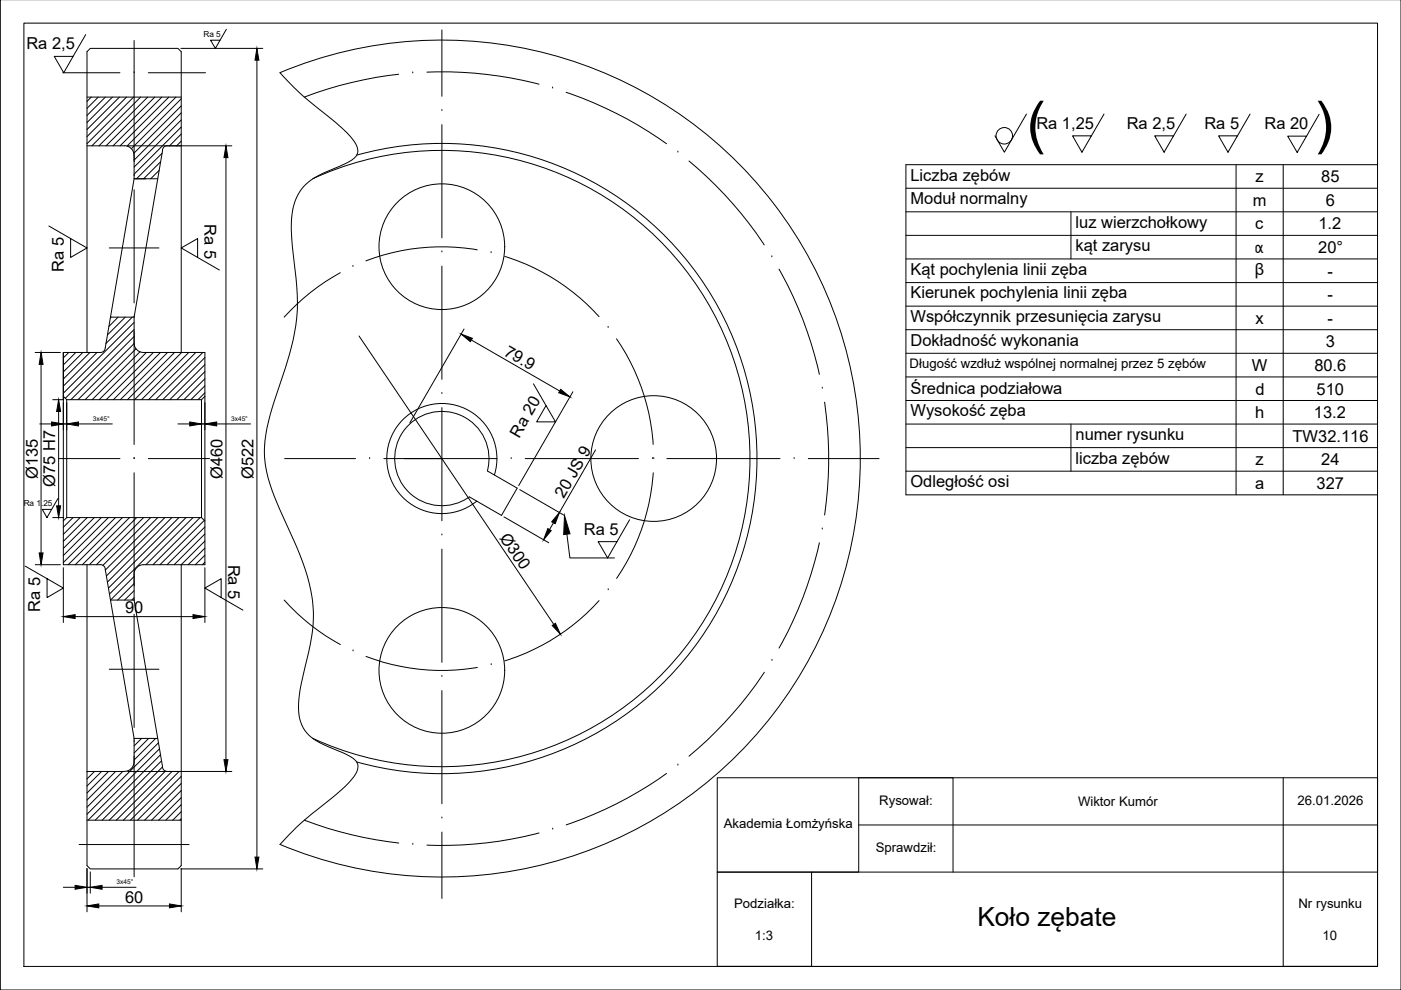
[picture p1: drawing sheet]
<svg xmlns="http://www.w3.org/2000/svg" width="297mm" height="210mm" viewBox="0 0 297 210" stroke-linecap="round" stroke-linejoin="round" font-family="sans-serif">
<!-- layer: Linia cienka(pomocnicza) -->
<g fill="none" stroke="#000" stroke-width=".21">
<path d="M5.1 4.9h287v200h-287zM11.5 12h4l-2 3.4zM18.2 7.3l-2.7 4.7M38.3 10.3h17.4M44.6 8.5h2.1l-1 1.8zM48 6.2l-1.3 2.3M54.5 12.8v168.9M27.1 30.9h22.1M47.9 33.4v127.7M227.4 28.8h4l-2 3.5zM234.1 24.2l-2.7 4.6M244.8 28.8h4l-2 3.5z"/>
<path d="M251.5 24.2l-2.7 4.6M258.4 28.8h4l-2 3.5zM265 24.2l-2.6 4.6M273 28.9h4l-2 3.4zM279.7 24.2l-2.7 4.7M10.4 47.9l4.6 2.7M15 50.6l3.4 2-3.4 2zM38.4 52.6l3.5-2v4zM41.9 54.6l4.6 2.6M7.5 74.7h5.3M8.7 77.3v39.9M76.1 71.2l41.3 61.2"/>
<path d="M98.4 69.8l-11.5 19.9M99.9 72.1l18.8 10.8M8.4 89.9h2.5M11.2 84.7h2.3M12.4 87.2v20M13.4 85.4v5.7M13.4 89.9h.7M14.1 85.4v5.7M16.6 89.9h7.2M37.7 89.9h2.5M42.7 85.4v5.7M42.7 89.9h.7"/>
<path d="M43.4 85.4v5.7M45.9 89.9h7.2M85.7 97.2h8M113.1 81.4l2.7 4.6M115.8 86l2 3.4h-4zM121.5 83.1l-11.5 19.9M126.3 95.4l-7.7 13.3M7.5 119.7h5.3M9 108h2l-1 1.7zM11.2 109.7h2.3M12.3 105.7l-1.3 2.3M106.9 109.6l9.4 5.5"/>
<path d="M110.2 103.8l9.5 5.5M117.4 110.8l-.9 1.5M126.8 114.8h4l-2 3.5zM133.5 110.2l-2.7 4.6M5.3 120l8.1 4.7-3.4 2v-4M13.4 120.4v11.6M15.9 130.7h25M43.4 124.7l3.5-2v4zM43.4 120.4v11.6M46.9 126.7l4.6 2.7M27.1 163.6h22.1M152.1 164.9h140v40h-140z"/>
<path d="M182.1 174.9h110v10h-140h30v-20h20v20M272.1 164.9v40h20M13.4 188.1h2.5M18.4 184.1v9.2M18.4 188.1h.7M19.1 184.9v4.5M20.9 192.1h15M21.6 188.1h7.2M38.3 184.2h17.4M38.4 184.1v9.2M172.1 184.9v20h-20"/>
</g>
<g fill="none" stroke="#000" stroke-width=".21">
<path d="M297 -.1v210h-296.9v-210M59.4 15.4a88.7 88.7 0 0 1 123 81.8 88.7 88.7 0 0 1-123 81.8 68.9 68.9 0 0 1 11.1-9.9 17.7 17.7 0 0 0 5.2-5.7 2.2 2.2 0 0 0-1.2-2.9l-1.9-1a24.2 24.2 0 0 1-7.1-3.7 8.8 8.8 0 0 1-2.1-7.6 82.6 82.6 0 0 1 2.4-11.6 29.3 29.3 0 0 0-1.6-17.4l-1.1-2.9a120.3 120.3 0 0 1-6.2-14.9 22.8 22.8 0 0 1 .4-13.4l.4-1.4a130.1 130.1 0 0 0 4.7-16.1 40.9 40.9 0 0 0 0-14.9 34 34 0 0 1-.4-11.1 10 10 0 0 1 6.8-7.9 29.4 29.4 0 0 0 6.2-3 2.18 2.18 0 0 0 .4-3.1 25.9 25.9 0 0 0-6.4-6.3l-1.5-1.2a55.2 55.2 0 0 1-8.1-7.6zM18.4 20.6h20M18.4 30.9h8M19.4 20.6l-1 .9M20.8 20.6l-2.4 2.4M22.3 20.6l-3.9 3.9M23.8 20.6l-5.4 5.4M25.3 20.6l-6.9 6.9M26.4 30.9a2.04 2.04 0 0 1 2 2v5l-6.1 35.8a1.01 1.01 0 0 1-1 1h-7.9M26.8 20.6l-8.4 8.4M28.3 20.6l-9.9 9.9"/>
<path d="M28.4 37.9h5M29.8 20.6l-10.3 10.3M31.3 20.6l-10.3 10.3M32.8 20.6l-10.3 10.3M33.7 36.1l-1.8 1.8M34 34.3l-3.6 3.6M34.3 20.6l-10.3 10.3M34.4 32.5l-5.5 5.4M35.8 20.6l-10.3 10.3M37.3 20.6l-10.4 10.4M38.4 20.9l-10.5 10.6M38.4 22.5l-10 10"/>
<path d="M38.4 30.9h-2.9a1.01 1.01 0 0 0-1.1 1l-6 35.3h-5M38.4 23.9l-10 10M38.4 25.4l-10 10M38.4 26.9l-10 10M38.4 28.4l-2.5 2.5M38.4 29.9l-.9 1M66.3 37.9a65.3 65.3 0 0 1 92.7 59.3 65.3 65.3 0 0 1-92.7 59.3M75.6 32.9a66.8 66.8 0 0 1 84.9 64.3 66.8 66.8 0 0 1-84.9 64.3M192.1 39.9h100M217.6 24.2l-4.7 8.1-1.9-3.5M262.1 34.9v70M272.1 34.9v70"/>
<path d="M292.1 34.9h-100v70h100M192.1 49.9h100M192.1 44.9h100M192.1 54.9h100M192.1 59.9h100M227.1 44.9v10M14.6 74.7l-1.2 1.2M16.1 74.7l-2.7 2.7M17.6 74.7l-4.2 4.2M18.4 74.7v-63.7l.7-.7h18.6l.7 .7v63.7M19.1 74.7l-5.7 5.7M20.6 74.7l-7.2 7.2"/>
<path d="M23.6 67.2l-.2 .2M25 67.2l-1.9 2M26.6 67.2l-3.8 3.8M28.1 67.2l-5.6 5.6M28.4 67.2v5.5a2 2 0 0 0 2 2h13v45h-13a2 2 0 0 0-2 2v5.5M28.4 68.4l-15 15M28.4 69.9l-14.5 14.5M28.4 71.3l-13.4 13.4M28.4 72.8l-11.9 11.9M28.8 73.9l-10.8 10.8M29.7 74.6l-10.2 10.1M31 74.7l-10 10"/>
<path d="M32.5 74.7l-10 10M34 74.7l-10 10M35.5 74.7l-10 10M37 74.7l-10 10M38.5 74.7l-10 10M40 74.7l-10 10M41.5 74.7l-10 10M43 74.7l-10 10M43.4 75.8l-8.9 8.9M43.4 77.3l-7.4 7.4M43.4 78.8l-5.9 5.9M192.1 64.9h100"/>
<path d="M192.1 69.9h100M192.1 74.9h100M192.1 79.9h100M13.4 84.7v-10v45h7.9a.97 .97 0 0 1 1 1M13.4 84l.7 .7v25l-.7 .7M14.1 84.7h28.6M43.4 84l-.7 .7v25l.7 .7M43.4 83.3l-1.4 1.4M43.4 80.3l-4.4 4.4M43.4 81.8l-2.9 2.9M103.3 99.8a10 10 0 0 0-9.9-12.6 10 10 0 0 0-9.2 13.2 10 10 0 0 0 15.3 4.9M103.3 99.9l6.4 3.6-3.4 5.8-6.8-3.9"/>
<path d="M192.1 84.9h100M192.1 89.9h100M192.1 94.9h100M192.1 99.9h100M227.1 89.9v10M14.1 109.7h28.6M15.5 109.7l-2.1 2.1M17 109.7l-3.6 3.6M18.5 109.7l-5.1 5.1M20 109.7l-6.6 6.6M21.5 109.7l-8.1 8.1M23 109.7l-9.6 9.6"/>
<path d="M24.5 109.7l-10 10M26 109.7l-10 10M27.5 109.7l-10 10M29 109.7l-10 10M30.4 109.7l-9.9 10M31.9 109.7l-10.1 10.2M33.5 109.7l-11.2 11.2M35 109.7l-12.5 12.4M36.4 109.7l-13.6 13.7M37.9 109.7l-14.9 15M39.4 109.7l-16.2 16.3M40.9 109.7l-10 10"/>
<path d="M42.4 109.7l-10 10M43.3 110.3l-9.4 9.4M43.4 114.7l-5 5v63.8l-.7 .7h-18.6l-.7-.7v-63.8M43.4 111.7l-8 8M43.4 113.2l-6.5 6.5M43.4 116.2l-3.5 3.5M43.4 117.7l-2 2M43.4 119.2l-.5 .5M104.8 100.7a11.7 11.7 0 0 0-11.4-15.1 11.7 11.7 0 0 0-10.7 15.7 11.7 11.7 0 0 0 18.4 4.9M120.2 113.3l.6 5h9.5M22.3 120.7l6.1 35.9M28.4 122.2l-5 5h5l6.1 35.4a.97 .97 0 0 0 1 1h2.9"/>
<path d="M28.4 123.7l-3.5 3.5M28.4 126.7l-.5 .5M28.4 125.2l-2 2M28.4 156.6v4.9a2 2 0 0 1-2 2M28.4 156.6h5M28.5 156.6h-.1M30 156.6l-1.6 1.6M31.5 156.6l-3.1 3.1M33 156.6l-4.6 4.5M33.6 157.5l-15.2 15.1M33.8 158.8l-15.1 15.1M18.4 173.9h20"/>
<path d="M18.4 163.6h8M18.5 163.6l-.1 .1M20 163.6l-1.6 1.6M21.5 163.6l-3.1 3.1M23 163.6l-4.6 4.5M24.5 163.6l-6.1 6M26 163.6l-7.6 7.5M34 160l-13.8 13.9M34.2 161.3l-12.5 12.6M34.5 162.6l-11.3 11.3M35.1 163.5l-10.4 10.4M36.5 163.6l-10.4 10.3"/>
<path d="M38 163.6l-10.3 10.3M38.4 164.6l-9.2 9.3M38.4 166.1l-7.7 7.8M38.4 167.6l-6.3 6.3M38.4 169.1l-4.8 4.8M38.4 170.6l-3.3 3.3M38.4 172.1l-1.8 1.8M38.4 173.6l-.3 .3"/>
<circle cx="212.9" cy="28.8" r="1.75"/>
<circle cx="93.7" cy="52.3" r="13.3"/>
<circle cx="138.6" cy="97.2" r="13.3"/>
<circle cx="93.7" cy="142.1" r="13.3"/>
</g>
<!-- layer: Kreska kropka -->
<g fill="none" stroke="#000" stroke-width=".21">
<path d="M13.3 15.4h12.1M28.4 15.4h.1M28.4 8.6v25.6M31.4 15.4h12.2M84.5 15.7a82.3 82.3 0 0 0-20 4.9M87.5 15.5h.1M90.5 15.3a81.9 81.9 0 0 1 23.8 2.6M93.7 6.3v14.1M117.2 18.7h.1M120 19.6a82 82 0 0 1 21.3 10.9M28.4 37.2h.1M28.4 37.9h2.5"/>
<path d="M93.7 23.4h.1M93.7 26.4v24M143.7 32.3h.1M146.1 34.1a81.9 81.9 0 0 1 15.9 17.8M23.2 52.6h10.5M28.4 40.2v24M72.1 57.8a45.5 45.5 0 0 0-11.9 9.4M74.8 56.5h.1M93.7 53.4h.1M93.7 56.4v24M101.2 53a44.9 44.9 0 0 0-23.6 2.3M104.1 53.6h.1"/>
<path d="M107 54.4a44.5 44.5 0 0 1 20 12.7M163.6 54.5h.1M165.2 57.1a80.6 80.6 0 0 1 8.5 22.3M28.4 67.2h.1M28.4 70.2v24M128.9 69.4h.1M130.7 71.8a44.6 44.6 0 0 1 7.8 22.4M12.4 97.2h13M28.4 97.2h.1M31.4 97.2h13M60.4 97.2h15M78.4 97.2h.1"/>
<path d="M81.4 97.2h24M93.7 83.4h.1M93.7 86.4v24M108.4 97.2h.1M111.4 97.2h24M138.4 97.2h.1M138.6 97.2h.1M141.4 97.2h24M168.4 97.2h.1M171.4 97.2h15M174.3 82.3h.1M174.8 85.3a81.9 81.9 0 0 1 0 23.9"/>
<path d="M28.4 100.2v24M93.7 113.4h.1M93.7 116.4v24M138.5 100.2a45 45 0 0 1-7.8 22.4M173.7 115.1a79.7 79.7 0 0 1-8.5 22.3M174.3 112.2h.1M28.4 127.2h.1M28.4 130.2v24M60.2 127.2a44.7 44.7 0 0 0 12 9.5M74.9 138h.1M77.6 139.2a44.9 44.9 0 0 0 23.6 2.3M127 127.4a44.9 44.9 0 0 1-20 12.7"/>
<path d="M129 125h.1M23.2 141.9h10.5M28.4 157.2h.1M93.7 143.4h.1M93.7 146.4v24M104.1 140.9h.1M162.1 142.5a82.8 82.8 0 0 1-16 17.8M163.7 140h.1M16.8 179.1h23.3M28.4 160.2v25.7M64.5 173.9a82.2 82.2 0 0 0 20 4.8M87.5 179h.1"/>
<path d="M93.7 173.4h.1M93.7 176.4v14.1M114.3 176.6a80.9 80.9 0 0 1-23.8 2.6M117.2 175.8h.1M141.3 164a80.6 80.6 0 0 1-21.3 10.9M143.7 162.2h.1"/>
</g>
<!-- layer: Linia cienka(pomocnicza) -->
<g fill="#000" stroke="#000" stroke-width=".21">
<path d="M54.5 10.3l.4 2.5h-.8zM47.9 30.9l.4 2.5h-.8zM8.7 74.7l.4 2.6h-.8zM97.8 70.8l2.3 .9-.4 .7zM10.9 89.5l2.5 .4-2.5 .4zM12.4 84.7l.5 2.5h-.9zM14.1 89.9l2.5-.4v.8zM40.2 89.5l2.5 .4-2.5 .4zM43.4 89.9l2.5-.4v.8zM118.9 82.5l1.9 1.7-2.3-.9zM8.3 117.2h.8l-.4 2.5zM12 107.2h.9l-.5 2.5z"/>
<path d="M116.1 112.1l.8 .4-1.6 1.9zM118.6 108.7l-.9 2.3-.7-.4zM13.4 130.7l2.5-.4v.8zM40.9 130.3l2.5 .4-2.5 .4zM117.1 132.6l.7-.4 1 2.3zM47.5 161.1h.8l-.4 2.5zM15.9 187.7l2.5 .4-2.5 .4zM18.4 192.1l2.5-.4v.8zM19.1 188.1l2.5-.4v.8zM35.9 191.7l2.5 .4-2.5 .4zM54.1 181.7h.8l-.4 2.5z"/>
</g>
<path d="M119.7 109.3l1.1 3.9-1.3 .1z" fill="#000" stroke="#000" stroke-width=".21"/>
<g font-size="12.1">
<text x="217.7" y="30.2">(</text>
<text x="278.7" y="30.2">)</text>
</g>
<text font-size="5.6" x="207.2" y="196.3">Koło zębate</text>
<text font-size="3.9" x="266" y="53.7">α</text>
<g font-size="3.5">
<text x="5.6" y="10.5">Ra 2,5</text>
<text x="219.7" y="27.3">Ra 1,25</text>
<text x="238.9" y="27.3">Ra 2,5</text>
<text x="255.4" y="27.3">Ra 5</text>
<text x="268.1" y="27.4">Ra 20</text>
<text x="193" y="38.3">Liczba zębów</text>
<text x="266.2" y="38.7">z</text>
<text x="280.1" y="38.6">85</text>
<text x="43.4" y="47.6" transform="rotate(90 43.4 47.6)">Ra 5</text>
<text x="193" y="43.3">Moduł normalny</text>
<text x="265.6" y="43.7">m</text>
<text x="281.1" y="43.6">6</text>
<text x="228" y="48.3">luz wierzchołkowy</text>
<text x="228" y="53.3">kąt zarysu</text>
<text x="266.1" y="48.6">c</text>
<text x="279.5" y="53.7">20°</text>
<text x="279.5" y="48.7">1.2</text>
<text x="13.5" y="57.6" transform="rotate(-90 13.5 57.6)">Ra 5</text>
<text x="193" y="58.3">Kąt pochylenia linii zęba</text>
<text x="266" y="58.3">β</text>
<text x="281.5" y="58.7">-</text>
<text x="193" y="63.3">Kierunek pochylenia linii zęba</text>
<text x="281.5" y="63.7">-</text>
<text x="193" y="68.3">Współczynnik przesunięcia zarysu</text>
<text x="266.2" y="68.7">x</text>
<text x="281.5" y="68.7">-</text>
<text x="106.7" y="75.2" transform="rotate(30 106.7 75.2)">79.9</text>
<text x="193" y="73.3">Dokładność wykonania</text>
<text x="281.1" y="73.6">3</text>
<text x="193" y="83.6">Średnica podziałowa</text>
<text x="265.4" y="78.6">W</text>
<text x="266.2" y="83.6">d</text>
<text x="278.7" y="78.6">80.6</text>
<text x="279.2" y="83.6">510</text>
<text x="193" y="88.3">Wysokość zęba</text>
<text x="266.1" y="88.7">h</text>
<text x="278.6" y="88.6">13.2</text>
<text x="110.1" y="93" transform="rotate(-60 110.1 93)">Ra 20</text>
<text x="228" y="93.3">numer rysunku</text>
<text x="274.1" y="93.6">TW32.116</text>
<text x="8" y="101.5" transform="rotate(-90 8 101.5)">Ø135</text>
<text x="47.2" y="101.5" transform="rotate(-90 47.2 101.5)">Ø460</text>
<text x="53.7" y="101.5" transform="rotate(-90 53.7 101.5)">Ø522</text>
<text x="228" y="98.3">liczba zębów</text>
<text x="266.2" y="98.7">z</text>
<text x="280.1" y="98.7">24</text>
<text x="11.7" y="103.2" transform="rotate(-90 11.7 103.2)">Ø75 H7</text>
<text x="119.5" y="105.7" transform="rotate(-60 119.5 105.7)">20 JS 9</text>
<text x="193" y="103.3">Odległość osi</text>
<text x="266.1" y="103.6">a</text>
<text x="279.2" y="103.6">327</text>
<text x="105.9" y="114" transform="rotate(56 105.9 114)">Ø300</text>
<text x="123.8" y="113.4">Ra 5</text>
<text x="48.4" y="119.7" transform="rotate(90 48.4 119.7)">Ra 5</text>
<text x="8.5" y="129.7" transform="rotate(-90 8.5 129.7)">Ra 5</text>
<text x="26.5" y="130.1">90</text>
<text x="26.5" y="191.4">60</text>
</g>
<g font-size="2.8">
<text x="192.9" y="78.1">Długość wzdłuż wspólnej normalnej przez 5 zębów</text>
<text x="186.4" y="170.6">Rysował:</text>
<text x="228.6" y="170.9">Wiktor Kumór</text>
<text x="275.1" y="170.6">26.01.2026</text>
<text x="153.5" y="175.6">Akademia Łomżyńska</text>
<text x="185.7" y="180.7">Sprawdził:</text>
<text x="155.6" y="192.5">Podziałka:</text>
<text x="275.3" y="192.5">Nr rysunku</text>
<text x="160" y="199.2">1:3</text>
<text x="280.4" y="199.2">10</text>
</g>
<g font-size="1.7">
<text x="43.1" y="7.8">Ra 5</text>
<text x="5" y="107.3">Ra 1.25</text>
</g>
<g font-size="1.4">
<text x="19.7" y="89.3">3x45°</text>
<text x="49" y="89.3">3x45°</text>
<text x="24.7" y="187.5">3x45°</text>
</g>
</svg>
